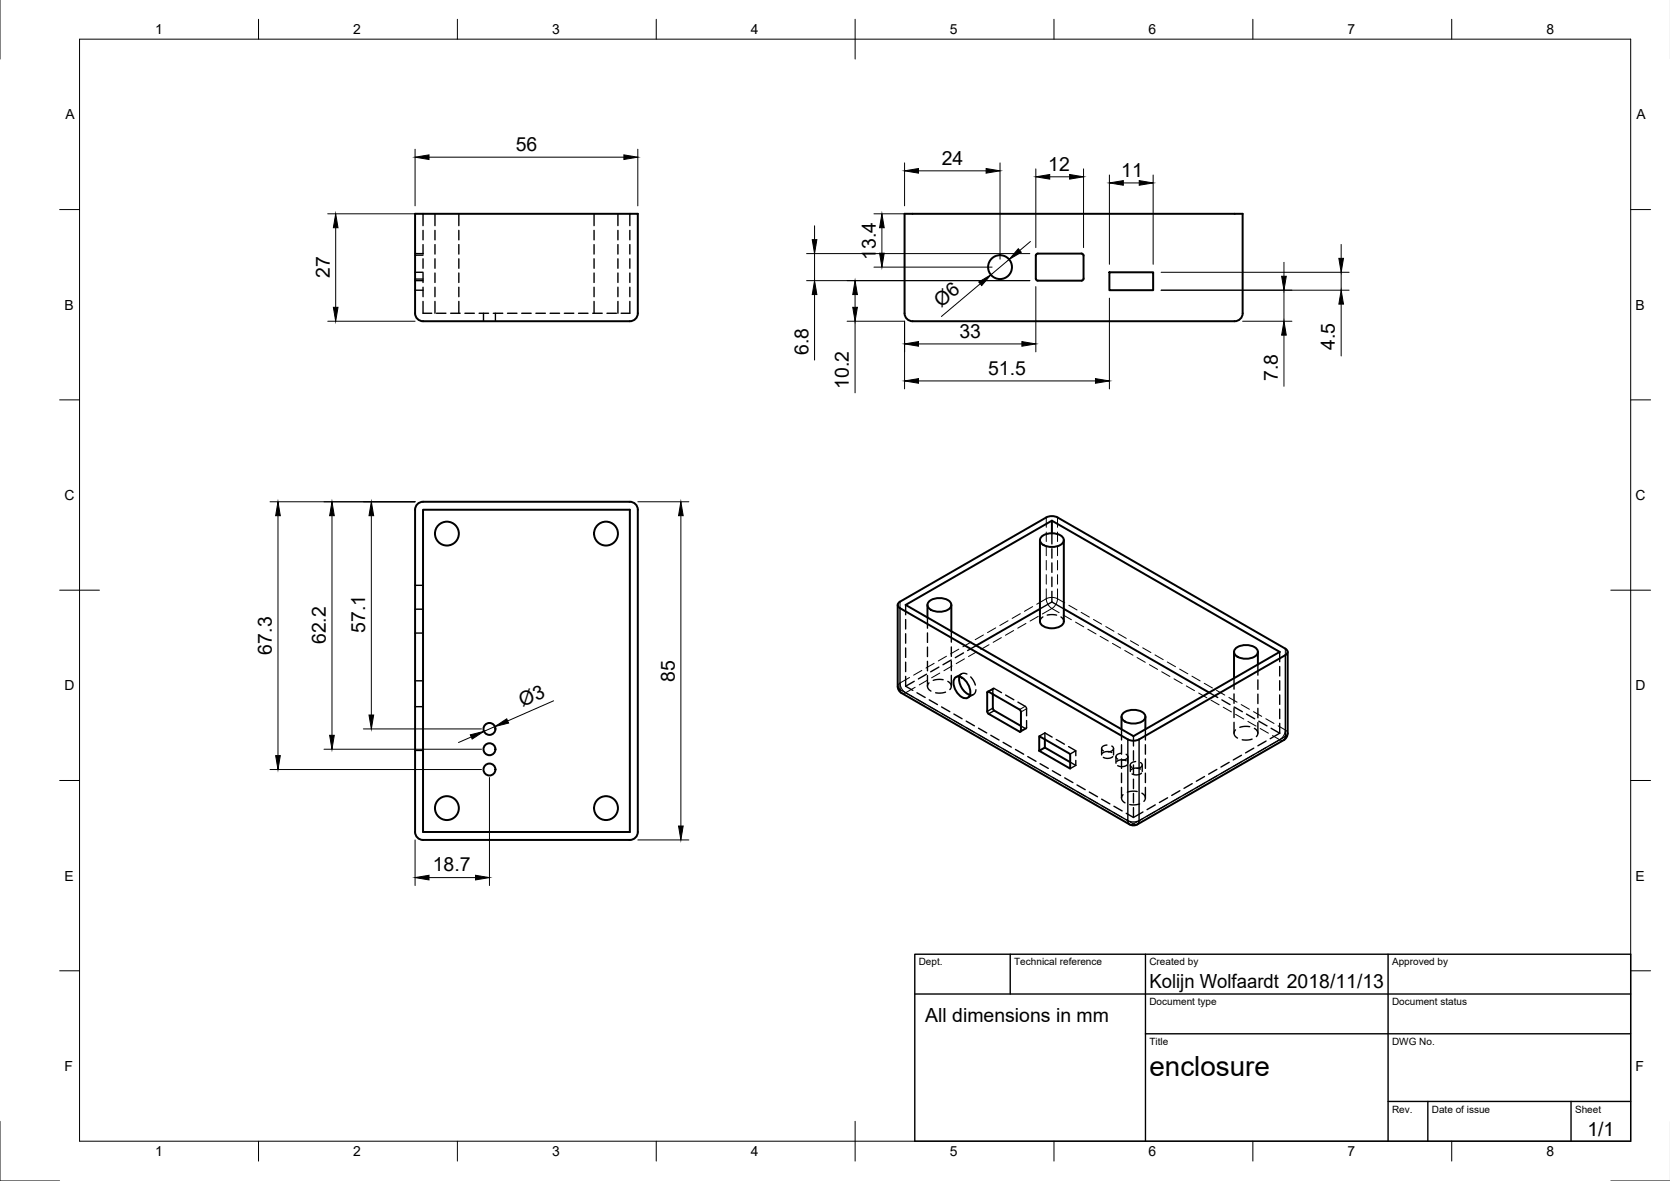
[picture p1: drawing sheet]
<svg xmlns="http://www.w3.org/2000/svg" width="420mm" height="297mm" viewBox="0 0 420 297" stroke-linecap="round" stroke-linejoin="round" font-family="sans-serif">
<!-- layer: Hidden -->
<g fill="none" stroke="#000" stroke-width=".35">
<path d="M106.4 53.8v3M106.4 57.9v2.4M109.4 53.8v3M109.4 57.9v2.4M115.4 53.8v3M115.4 57.9v2.4M149.5 53.8v3M149.5 57.9v2.4M155.5 53.8v3M155.5 57.9v2.4M158.5 53.8v3M158.5 57.9v2.4"/>
<path d="M104.4 70.2h2M104.4 64.2h2M104.4 68.5h2M104.4 73h2M104.4 63.8h2M104.4 70.6h2M106.4 75.8v3h2.2M106.4 61.5v2.4M106.4 65.1v2.4M106.4 68.7v2.4M106.4 72.2v2.4M109.4 61.5v2.4"/>
<path d="M109.4 65.1v2.4M109.4 68.7v2.4M109.4 72.2v2.4M109.4 75.8v3M109.8 78.8h2.4M113.4 78.8h2.4M115.4 61.5v2.4M115.4 65.1v2.4M115.4 68.7v2.4M115.4 72.2v2.4M115.4 75.8v3M117 78.8h2.3"/>
<path d="M120.5 78.8h2.4M121.6 78.8v2M124.1 78.8h2.4M124.6 78.8v2M127.7 78.8h2.4M131.3 78.8h2.3M134.8 78.8h2.4M138.4 78.8h2.4M142 78.8h2.4M145.6 78.8h2.3M149.1 78.8h2.4M149.5 61.5v2.4"/>
<path d="M149.5 65.1v2.4M149.5 68.7v2.4M149.5 72.2v2.4M149.5 75.8v3M152.7 78.8h2.4M155.5 61.5v2.4M155.5 65.1v2.4M155.5 68.7v2.4M155.5 72.2v2.4M155.5 75.8v3M158.5 61.5v2.4M158.5 65.1v2.4"/>
<path d="M158.5 68.7v2.4M158.5 72.2v2.4M158.5 75.8v3h-2.2M264.6 134.1v2.7M264.6 138v2.4M104.4 153.2h2M104.4 147.2h2M104.4 159.2h2M227.9 152.1v2.5M227.9 155.8v2.4M227.9 159.4v2.4M233.3 155.3v2.7"/>
<path d="M233.3 159.2v2.4M239.3 158.8v2.7M262.4 155.2l-.6 .5-.2 .6M263.5 154.7l1.1-.1 1.2 .1M264.6 151.4l-3 1.7M264.6 141.6v2.4M264.6 145.1v2.4M264.6 148.7v2.7M264.6 151.4l3 1.7M266.9 155.2l.6 .5 .1 .6M104.4 177.7h2M104.4 171.2h2"/>
<path d="M227.9 163v2.4M227.9 166.5v2.4M227.9 170.1v2.5M227.9 172.6l1.8 1M230 171.4l-2.1 1.2M230.7 174.2l2.1 1.2M233.1 169.6l-2 1.2M233.3 162.8v2.3M233.3 166.3v2.4M233.3 169.9v2.7M233.7 171.8a1.24 1.24 0 0 0 .5 2M233.8 176l2.1 1.2"/>
<path d="M236.2 167.8l-2 1.2M236.9 177.8l2.1 1.2M237.3 171l-1.3-.1-1.2 .2M237.9 174.1l-1.2 .2-1.3-.1M238.5 171.4a1.24 1.24 0 0 1 .5 2M239.3 166l-2.1 1.2M239.3 162.7v2.4M239.3 166.3v2.4M239.3 169.9v2.7M240 179.6l2.1 1.2M241.9 169.5l-1.4 .8M242.4 164.2l-2.1 1.2"/>
<path d="M243.3 169.5a1.21 1.21 0 0 0-1.9 .7M244.2 170.3l.7 .8 .5 1.2M244.9 174.7l-1.4 .8M245.5 173.5a1.21 1.21 0 0 1-1.5 1.3M245.6 162.4l-2.2 1.2M249.9 173.1l-1.4 .9M252 174.2l-2.1-1.1-.1 .2v1.3M253 174.8l2.1 1.2M256.1 176.6l2.1 1.3 .1 2.1M304.2 174.2l2.2 1.2M307.4 176l2.1 1.2M310.5 170.6v2.7"/>
<path d="M310.5 174.5v2.4M310.5 178.1v2.4M310.5 177.8l2.1 1.2M313.6 179.6l2.1 1.2M316.5 167.1v2.7M316.5 171v2.4M316.5 174.6v2.4M316.5 178.2v2.3M322 164v2.4M322 167.6v2.4M322 171.2v2.4M322 174.8v2.4"/>
<path d="M322 178.4v2.3M104.4 188.7h2M243.1 181.4l2.1 1.2M246.2 183.2l2.1 1.1M249.3 184.9l2 1.2M252.4 186.7l2 1.2M255.5 188.5l2 1.2M258.2 183.2l-1.4 .8M258.3 181.2l-.1 2h-.2l-1.1-.6M258.6 190.3l2 1.2M261.7 192.1l2 1.2M262.9 184.3l1.8 1.1"/>
<path d="M262.9 184.3l-1.4 .9M262.9 184.3v1.7M264.8 193.9l2 1.1M265.7 186l2.1 1.2M267.9 195.6l2 1.2M268.8 187.8l1.9 1M269.2 189.6l1.5-.8v1.3M269.2 191.7l1.5 .8M270.7 191.3v1.2M270.7 192.5l-1.5 .8M271 197.4l2 1.2M274.1 199.2l2 1.2"/>
<path d="M277.2 188.2v1.7M278.5 187.4l-.5 .1a.74 .74 0 0 0-.8 .5 .74 .74 0 0 0 .4 .9M279.7 189.3l-1.3-.3-1.1 .5M279.7 187.6a.76 .76 0 0 1 .4 1 .76 .76 0 0 1-.9 .5h-.4M280 190.3l-1.1 .4-1.3-.2M280.2 188.2v1.7M280.8 190.3v1.7M282.1 189.5h-.5a.74 .74 0 0 0-.8 .6 .74 .74 0 0 0 .4 .8M282.2 183.4v2.7M282.2 187.3v2.4M282.2 190.9v2.4M282.2 194.5v2.3"/>
<path d="M282.2 198v2.7M282.5 199.9a1.24 1.24 0 0 0 .5 2M283.3 191.3l-1.2-.2-1.1 .4M283.3 189.7a.76 .76 0 0 1 .4 1 .76 .76 0 0 1-.9 .4l-.4 .1M283.6 192.4l-1.1 .4-1.3-.2M283.8 190.3v1.7M284.4 192.4v1.6M285.2 185.2v2.4M285.2 188.8v2.4M285.2 192.4v2.4M285.2 196v2.4M285.2 199.6v2.3"/>
<path d="M285.7 191.5l-.4 .1a.74 .74 0 0 0-.9 .5 .74 .74 0 0 0 .4 .9M286.1 199.1l-1.3-.1-1.2 .2M286.9 193.4l-1.2-.2-1.1 .4M286.9 191.8a.76 .76 0 0 1 .4 .9 .76 .76 0 0 1-.9 .5l-.4 .1M287.2 194.5l-1.1 .4-1.3-.2M287.3 199.5a1.24 1.24 0 0 1 .5 2.1M287.4 192.4v1.6M288.2 183.4v2.7M288.2 187.3v2.4M288.2 190.9v2.4M288.2 194.5v2.3M288.2 198v2.7"/>
<path d="M296.9 198.9l-2.1 1.2M300 197.1l-2.1 1.2M303 195.3l-2 1.2M306.1 193.5l-2 1.2M309.2 191.7l-2 1.2M310.5 181.7v2.7M310.8 183.6a1.24 1.24 0 0 0 .5 2M312.3 190l-2 1.1M314.4 182.8l-1.3-.1-1.2 .2M315 185.9l-1.1 .2h-1.4M315.4 188.2l-2 1.2M315.6 183.2a1.24 1.24 0 0 1 .5 2.1"/>
<path d="M316.5 181.7v2.7M316.7 181.4l2.1 1.2M318.5 186.4l-2 1.2M319.8 183.2l2.2 1.2M322 181.9v2.5M322 184.4l-2.4 1.4M277.2 201l2 1.2M280.3 202.8l2 1.2M283.4 204.6l1.8 1M285.2 203.1v2.5M286.7 202.2l-1.2 .2h-1.3M287.6 204.2l-2.4 1.4"/>
<path d="M290.7 202.4l-2.1 1.2M293.8 200.7l-2.1 1.1"/>
</g>
<!-- layer: Visible -->
<g fill="none" stroke="#000" stroke-width=".5">
<path d="M104.4 53.8h56.1v25a2 2 0 0 1-2 2h-52.1a2 2 0 0 1-2-2zM227.6 53.8h85v25a2 2 0 0 1-2 2h-81a2 2 0 0 1-2-2zM260.7 64l.4-.2h11.3l.2 .5-.1 6-.4 .3-11.2-.1-.3-.4zM279.1 68.5h11v4.5h-11zM105 126.8l.9-.5 .5-.1h52.1a2 2 0 0 1 2 2v81.1a2 2 0 0 1-2 2h-52.1a2 2 0 0 1-2-2v-81.1l.1-.5zM106.4 128.2h52.1v81.1h-52.1zM261.6 135.8v20.5a2.99 2.99 0 0 0 3.7 1.7 2.29 2.29 0 0 0 2.4-1.7l-.1-20.5M262 135a4.1 4.1 0 0 1 5.6 .4 1.81 1.81 0 0 1-2 2.1l-1.3 .1a2.54 2.54 0 0 1-2.7-1.8zM264.6 131v3.1M225.9 152.1v20.5l.1 .8 .5 .7 57.7 33.2 .8 .3 1.2-.3 36.8-21.1 .6-.6 .4-1.2v-20.4M226.1 151.6l37.1-21.5 .9-.3h1.1l.9 .3 57.3 33a.86 .86 0 0 1 .6 .9 .86 .86 0 0 1-.6 .8l-36.8 21.2-.9 .3h-1l-.9-.3-57.4-33a.83 .83 0 0 1-.3-1.4zM227.9 152.1l36.7-21.1 57.4 33-36.8 21.2z"/>
<path d="M233.3 152.1v3.2M233.7 151.3a4.1 4.1 0 0 1 5.6 .4 1.81 1.81 0 0 1-2 2.1l-1.3 .1a2.54 2.54 0 0 1-2.7-1.8zM239.3 152.1v6.7M261.6 153.1l-16 9.3M267.6 153.1l36.6 21.1M240.2 170.6a1.81 1.81 0 0 1 2.7 .6l.8 1.1a2.54 2.54 0 0 1-.2 3.2 2.75 2.75 0 0 1-3.1-2 3.2 3.2 0 0 1-.2-2.9zM241.4 170.2a4.3 4.3 0 0 0 2.6 4.6M248.7 179.5l7.8 4.5 .2 .1 .2-.3M248.7 179.5l-.3-.6v-4.7l.1-.3 8.2 4.7 .2 .5v4.7M249.8 174.6v3.5l.2 .5 6.9 4M282.6 179.4a4.1 4.1 0 0 1 5.5 .4 1.81 1.81 0 0 1-2 2.1l-1.3 .1a2.54 2.54 0 0 1-2.6-1.7zM310.5 164v6.6"/>
<path d="M310.9 163.1a4.1 4.1 0 0 1 5.5 .4 1.81 1.81 0 0 1-2 2.1l-1.3 .1a2.54 2.54 0 0 1-2.6-1.7zM316.5 164v3.1M262.9 188l-1.4 .8 7.7 4.5v-3.7l-7.7-4.4v3.6M262.9 188l6.3 3.7M262.9 186v2M282.2 180.3v3.1M288.2 180.3v3.1"/>
<circle cx="251.6" cy="67.2" r="3"/>
<circle cx="112.4" cy="134.2" r="3"/>
<circle cx="152.5" cy="134.2" r="3"/>
<circle cx="123.1" cy="193.5" r="1.5"/>
<circle cx="123.1" cy="183.3" r="1.5"/>
<circle cx="123.1" cy="188.4" r="1.5"/>
<circle cx="112.4" cy="203.3" r="3"/>
<circle cx="152.5" cy="203.3" r="3"/>
</g>
<!-- layer: Hidden Narrow -->
<g fill="none" stroke="#000" stroke-width=".25">
<path d="M263.2 130.1v2.5M263.2 133.8v2.4M263.2 137.4v2.4M266.1 130.1v2.5M266.1 133.8v2.4M266.1 137.4v2.4M226.4 151.3v1.7M247.4 159.7l-2 1.2M250.5 157.9l-2.1 1.2M253.6 156.1l-2.1 1.2M255 158.6l-2 1.2M256.7 154.4l-2.1 1.1"/>
<path d="M258.1 156.8l-2 1.2M259.8 152.6l-2.1 1.2M261.2 155l-2 1.2M263.2 150.6l.4 1.4 1 1M263.2 150.6l.9-.3h.9a.74 .74 0 0 1 .9 .2 .74 .74 0 0 1 0 .8l-.5 1.1-.8 .6M263.2 150.6l-2.4 1.4M263.2 141v2.3M263.2 144.5v2.4M263.2 148.1v2.5M264.6 153l1.9 1.1M264.6 153l-2.3 1.4M266.1 148.1v2.5l1.8 1"/>
<path d="M266.1 141v2.3M266.1 144.5v2.4M267.5 154.7l2.1 1.2M268.9 152.2l2.1 1.2M270.6 156.5l2.1 1.2M272 154l2.1 1.2M273.7 158.3l2.1 1.1M275.1 155.8l2.1 1.2M278.2 157.6l2.1 1.2M281.3 159.4l2.1 1.2M226.4 171.8l-.4 .4-.1 .4M226.4 171.8l.5 1.4 1 1"/>
<path d="M227.9 174.2l-.6 .2-.4-.1M227.9 174.2l1.8 1.1M228.8 170.4l-2.4 1.4M230.2 172.9l-2.3 1.3M230.7 175.9l2.1 1.2M231.9 168.6l-2 1.2M233.3 171.1l-2 1.2M233.8 177.7l2.1 1.1M235 166.8l-2 1.2M236.4 169.3l-2 1.2M236.9 179.4l2.1 1.2M238.1 165.1l-2 1.1"/>
<path d="M239.5 167.5l-2 1.2M241.2 163.3l-2 1.2M242.6 165.7l-2 1.2M244.3 161.5l-2 1.2M245.7 163.9l-2 1.2M248.8 162.2l-2 1.1M250.1 173.2l-1.4 .8 1.1-.6M251.9 160.4l-2 1.2M257.9 177.6l-1.4 .9M258.3 178.3l-1.4 .8M276.8 160l2.1 1.2M279.9 161.8l2 1.2"/>
<path d="M283 163.6l2 1.2M284.4 161.2l2.1 1.1M286.1 165.4l2 1.2M287.5 162.9l2.1 1.2M289.2 167.2l2 1.2M290.6 164.7l2.1 1.2M292.3 169l2 1.1M293.7 166.5l2.1 1.2M295.4 170.7l2 1.2M296.8 168.3l2.1 1.2M298.5 172.5l2 1.2M299.9 170.1l2 1.2"/>
<path d="M301.6 174.3l2 1.2M303 171.9l2 1.1M304.7 176.1l2 1.2M306.1 173.6l2 1.2M307.8 177.9l2 1.2M309.2 175.4l2 1.2M310.9 179.7l2 1.1M312.3 177.2l2 1.2M315.4 179l2 1.2M323.4 163.1v1.7M240 181.2l2.1 1.2M243.1 183l2.1 1.2"/>
<path d="M246.2 184.8l2.1 1.2M249.3 186.6l2 1.2M252.4 188.4l2 1.1M255.5 190.1l2 1.2M258.3 183l-1.4 .8M258.6 191.9l2 1.2M261.7 193.7l2 1.2M264.8 195.5l2 1.2M267.9 197.3l2 1.2M271 199.1l2 1.2M300 198.7l-2.1 1.2M303 196.9l-2 1.2"/>
<path d="M306.1 195.2l-2 1.2M309.2 193.4l-2 1.2M312.3 191.6l-2 1.2M314 181.4l2 1.2M315.4 189.8l-2 1.2M317.1 183.2l2 1.2M318.5 180.8l2 1.2M318.5 188l-2 1.2M320.2 185l1.8 1.1M321.6 182.6l1.8 1M322 186.1l.5 .1h.5M322 186.1l-2.4 1.3"/>
<path d="M323.4 183.6l-.4 1.4-1 1.1M323.4 183.6l.4 .4 .2 .4M274.1 200.8l2 1.2M277.2 202.6l2 1.2M280.3 204.4l2 1.2M283.4 206.2l1.8 1M285.2 207.2l-.5 .2-.5-.1M285.2 207.2l.5 .2 .5-.1M287.6 205.9l-2.4 1.3M290.7 204.1l-2.1 1.2M293.8 202.3l-2.1 1.2M296.9 200.5l-2.1 1.2"/>
</g>
<!-- layer: Visible Narrow -->
<g fill="none" stroke="#000" stroke-width=".35">
<path d="M226.4 153v20.4M225.9 172.6l.1 .4 .4 .4M226.4 173.4l57.4 33v-20.4M226.4 173.4l.1 .6 .4 .3M248.7 174l-.3 .2M249.8 178.1l-1.4 .8M250.1 178.7l-1.4 .8M323.4 164.8v20.4M256.9 183.8l-.4 .2M286.6 186v20.4M323.4 185.2l-.1 .6-.3 .4M323.4 185.2l-36.8 21.2"/>
<path d="M324 184.4l-.2 .5-.4 .3M286.6 206.4l-.1 .6-.3 .3M286.6 206.4l-1.4 .4-1.4-.4 .1 .6 .3 .3"/>
</g>
<!-- layer: Border -->
<g fill="none" stroke="#000" stroke-width=".25">
<path d="M0 -.1v15M20 9.9h390.3v277.1h-390.3zM65 4.8v5.1M115.1 4.8v5.1M165.1 4.8v5.1M215.1 4.8v10.1M265.2 4.8v5.1M315.2 4.8v5.1M365.2 4.8v5.1M15 52.7h5M410.3 52.7h5M15 100.6h5"/>
<path d="M410.3 100.6h5M15 148.4h10M405.3 148.4h10M15 196.3h5M410.3 196.3h5M15 244.2h5M410.3 244.2h5M0 282v15h15M65 287v5M115.1 287v5M165.1 287v5M215.1 282v10"/>
<path d="M265.2 287v5M315.2 287v5M365.2 287v5M405.3 297h14.9"/>
</g>
<!-- layer: TitleBlock -->
<path d="M230.2 240h180.1v47h-180.1zM230.2 250h180.1M254.2 240v10M288.2 240v47M349.2 240v47M288.2 260h122.1M349.2 277h61.1M359.2 277v10M395.3 277v10" fill="none" stroke="#000" stroke-width=".35"/>
<!-- layer: Dimensions -->
<g fill="none" stroke="#000" stroke-width=".25">
<path d="M104.4 37.5v14.3M107.9 39.5h49.1M160.5 37.5v14.3M82.5 53.8h21.9M84.5 57.3v20M204.9 56.8v3.5M219.9 53.8h7.7M221.9 57.3v6.4M227.6 41v10.8M231.1 43h17M251.6 41v24.2M260.6 42.5v19.8"/>
<path d="M264.1 44.5h5M272.6 42.5v19.8M279.1 44v22.5M282.6 46h4M290.1 44v22.5M202.9 70.6h56.2M202.9 63.8h56.2M204.9 63.8v6.8M204.9 74.1v16.5M215.1 74.1v3.2M219.9 67.2h29.7M246.6 71.4l-9.8 8.2"/>
<path d="M253.9 65.3l-4.6 3.8M259.3 60.7l-2.7 2.3M260.6 72.1v16.4M279.1 75v22.8M292.1 73h47.3M292.1 68.5h47.3M323 66v3.5M323 73v7.8M337.4 61.5v3.5M337.4 68.5v4.5M337.4 76.5v13M82.5 80.8h21.9"/>
<path d="M213.1 80.8h14.5v17M215.1 80.8v18M231.1 86.5h26M231.1 95.8h44.5M312.6 80.8h12.4M323 84.3v12.9M67.9 126.2h36.5M69.9 129.7v60.3M83.5 129.7v55.2M93.4 129.7v50.1M160.5 126.2h12.8M171.3 129.7v78.1"/>
<path d="M139.3 176.3l-11.6 5M67.9 193.5h53.2M81.5 188.4h39.6M91.4 183.3h29.7M118.6 185.4l-3.2 1.4M123.1 195.5v27.2M124.5 182.7l-2.7 1.2M104.4 211.3v11.4M160.5 211.3h12.8M107.9 220.7h11.7"/>
</g>
<g fill="#000" stroke="#000" stroke-width=".25">
<path d="M104.4 39.5l3.5-.5v1.1zM157 39l3.5 .5-3.5 .6zM84.5 53.8l.5 3.5h-1.1zM221.9 53.8l.6 3.5h-1.2zM227.6 43l3.5-.6v1.2zM248.1 42.4l3.5 .6-3.5 .6zM260.6 44.5l3.5-.6v1.2zM269.1 43.9l3.5 .6-3.5 .6zM279.1 46l3.5-.6v1.2zM286.6 45.4l3.5 .6-3.5 .6zM83.9 77.3h1.1l-.5 3.5zM204.4 60.3h1.1l-.6 3.5z"/>
<path d="M204.9 70.6l.6 3.5h-1.1zM215.1 70.6l.6 3.5h-1.2zM214.5 77.3h1.2l-.6 3.5zM221.3 63.7h1.2l-.6 3.5zM246.2 70.9l3.1-1.8-2.3 2.7zM256.2 62.5l.7 .9-3 1.9zM322.4 69.5h1.2l-.6 3.5zM336.8 65h1.2l-.6 3.5zM337.4 73l.6 3.5h-1.2zM227.6 86.5l3.5-.6v1.2zM227.6 95.8l3.5-.6v1.2zM257.1 85.9l3.5 .6-3.5 .6z"/>
<path d="M275.6 95.2l3.5 .6-3.5 .6zM323 80.8l.6 3.5h-1.2zM69.9 126.2l.6 3.5h-1.1zM83.5 126.2l.6 3.5h-1.2zM93.4 126.2l.6 3.5h-1.2zM171.3 126.2l.6 3.5h-1.2zM92.8 179.8h1.2l-.6 3.5zM69.4 190h1.1l-.6 3.5zM82.9 184.9h1.2l-.6 3.5zM118.3 184.8l3.5-.9-3 2zM124.5 182.7l3-1.9 .5 1.1zM170.7 207.8h1.2l-.6 3.5z"/>
<path d="M104.4 220.7l3.5-.6v1.2zM119.6 220.1l3.5 .6-3.5 .6z"/>
</g>
<text font-size="7" x="289.2" y="270.5">enclosure</text>
<g font-size="4.9">
<text x="129.7" y="38">56</text>
<text x="236.9" y="41.5">24</text>
<text x="263.8" y="43">12</text>
<text x="282.1" y="44.5">11</text>
<text x="220.3" y="65.4" transform="rotate(-90 220.3 65.4)">13.4</text>
<text x="83" y="70" transform="rotate(-90 83 70)">27</text>
<text x="236.8" y="77.5" transform="rotate(-40 236.8 77.5)">Ø6</text>
<text x="203.4" y="89.2" transform="rotate(-90 203.4 89.2)">6.8</text>
<text x="241.4" y="84.9">33</text>
<text x="335.9" y="88.1" transform="rotate(-90 335.9 88.1)">4.5</text>
<text x="248.6" y="94.3">51.5</text>
<text x="321.5" y="95.9" transform="rotate(-90 321.5 95.9)">7.8</text>
<text x="213.6" y="97.8" transform="rotate(-90 213.6 97.8)">10.2</text>
<text x="91.9" y="159.2" transform="rotate(-90 91.9 159.2)">57.1</text>
<text x="68.4" y="164.6" transform="rotate(-90 68.4 164.6)">67.3</text>
<text x="82" y="162" transform="rotate(-90 82 162)">62.2</text>
<text x="169.7" y="171.5" transform="rotate(-90 169.7 171.5)">85</text>
<text x="131.5" y="177.9" transform="rotate(-24 131.5 177.9)">Ø3</text>
<text x="108.9" y="219.2">18.7</text>
<text x="289.2" y="248.5">Kolijn Wolfaardt 2018/11/13</text>
<text x="232.8" y="257">All dimensions in mm</text>
<text x="399.4" y="285.7">1/1</text>
</g>
<g font-size="3.5">
<text x="39" y="8.6">1</text>
<text x="88.9" y="8.6">2</text>
<text x="138.9" y="8.6">3</text>
<text x="188.9" y="8.6">4</text>
<text x="239" y="8.6">5</text>
<text x="288.9" y="8.6">6</text>
<text x="339" y="8.6">7</text>
<text x="389.1" y="8.6">8</text>
<text x="16.4" y="30">A</text>
<text x="411.7" y="30">A</text>
<text x="16.2" y="77.9">B</text>
<text x="411.5" y="77.9">B</text>
<text x="16.3" y="125.8">C</text>
<text x="411.5" y="125.8">C</text>
<text x="16.2" y="173.6">D</text>
<text x="411.5" y="173.6">D</text>
<text x="16.3" y="221.5">E</text>
<text x="411.5" y="221.5">E</text>
<text x="16.3" y="269.4">F</text>
<text x="411.5" y="269.4">F</text>
<text x="39" y="290.8">1</text>
<text x="88.9" y="290.8">2</text>
<text x="138.9" y="290.8">3</text>
<text x="188.9" y="290.8">4</text>
<text x="239" y="290.8">5</text>
<text x="288.9" y="290.8">6</text>
<text x="339" y="290.8">7</text>
<text x="389.1" y="290.8">8</text>
</g>
<g font-size="2.5">
<text x="231.2" y="242.8">Dept.</text>
<text x="255.2" y="242.8">Technical reference</text>
<text x="289.2" y="242.8">Created by</text>
<text x="350.2" y="242.8">Approved by</text>
<text x="289.2" y="252.8">Document type</text>
<text x="350.2" y="252.8">Document status</text>
<text x="289.2" y="262.8">Title</text>
<text x="350.2" y="262.8">DWG No.</text>
<text x="350.2" y="279.8">Rev.</text>
<text x="360.2" y="279.8">Date of issue</text>
<text x="396.3" y="279.8">Sheet</text>
</g>
</svg>
